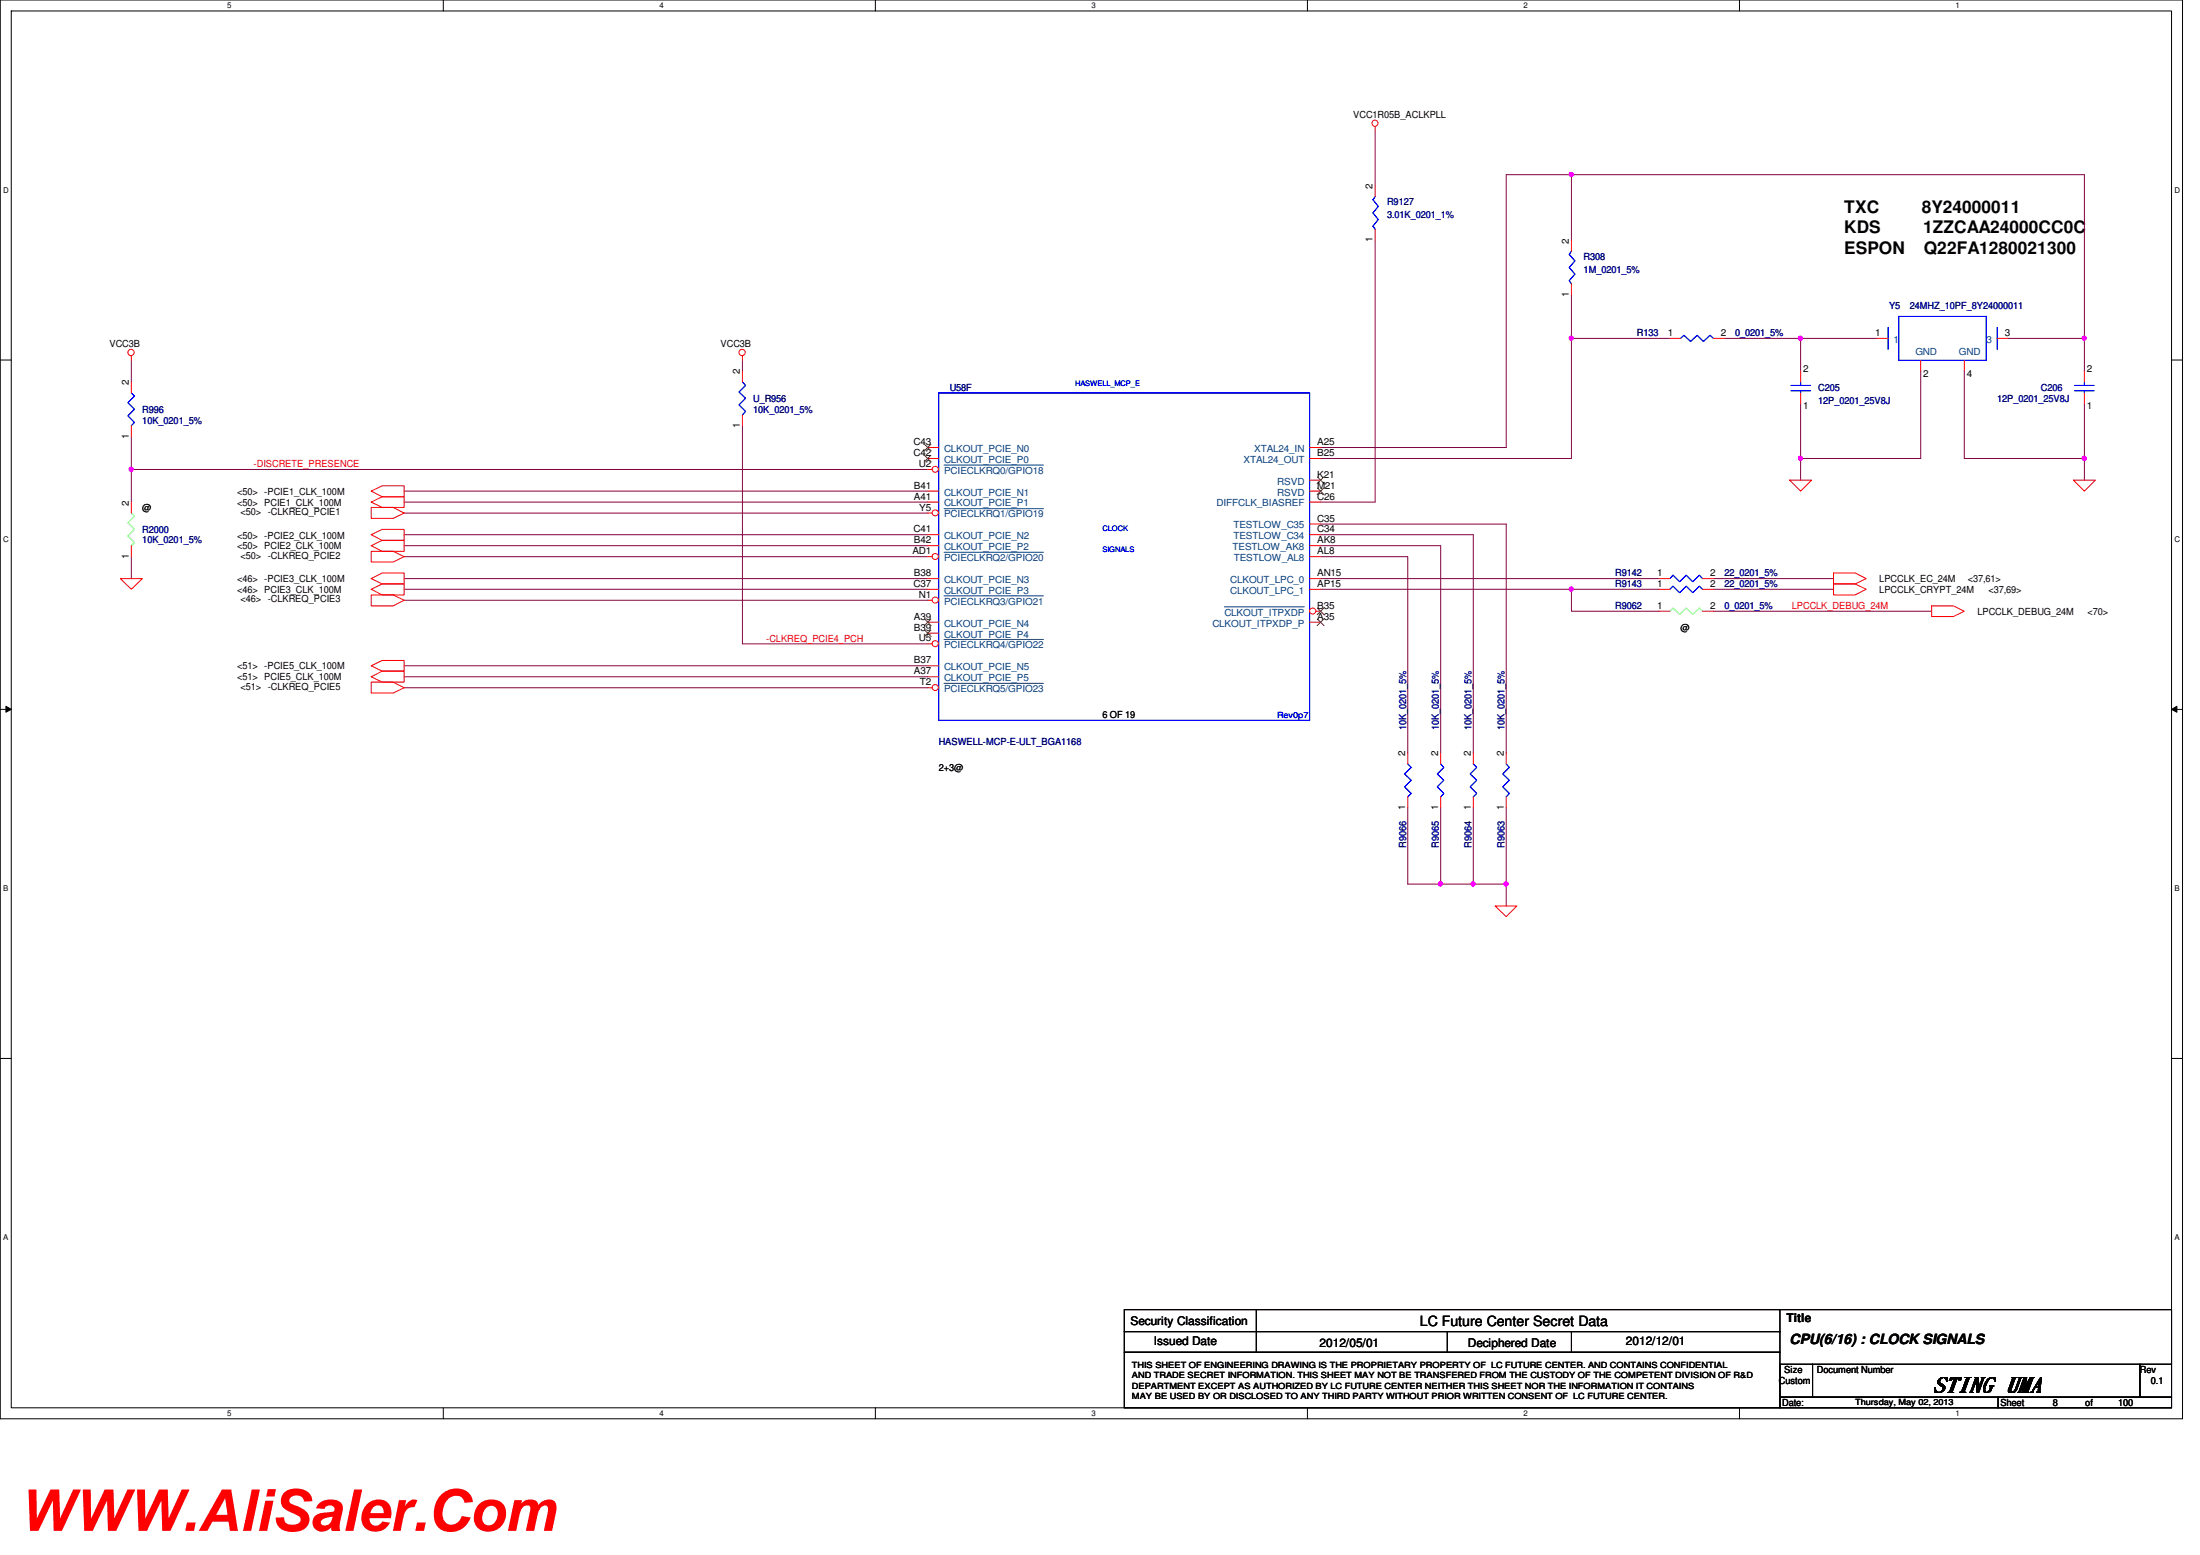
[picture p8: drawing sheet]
<svg xmlns="http://www.w3.org/2000/svg" width="297mm" height="210mm" viewBox="0 0 297 210" stroke-linecap="round" stroke-linejoin="round" font-family="sans-serif">
<path d="M0 0h294.7v191.5h-294.7zM1.5 1.5h291.7v188.5h-291.7z" fill="none" stroke="#000" stroke-width=".14"/>
<g fill="#fff">
<path d="M30.7 .2h.6v1.2h-.6z"/>
<path d="M30.7 190.2h.6v1.2h-.6z"/>
</g>
<path d="M59.9 0v1.5M59.9 190v1.5" fill="none" stroke="#000" stroke-width=".14"/>
<g fill="#fff">
<path d="M89 .2h.6v1.2h-.6z"/>
<path d="M89 190.2h.6v1.2h-.6z"/>
</g>
<path d="M118.2 0v1.5M118.2 190v1.5" fill="none" stroke="#000" stroke-width=".14"/>
<g fill="#fff">
<path d="M147.4 .2h.6v1.2h-.6z"/>
<path d="M147.4 190.2h.6v1.2h-.6z"/>
</g>
<path d="M176.5 0v1.5M176.5 190v1.5" fill="none" stroke="#000" stroke-width=".14"/>
<g fill="#fff">
<path d="M205.7 .2h.6v1.2h-.6z"/>
<path d="M205.7 190.2h.6v1.2h-.6z"/>
</g>
<path d="M234.9 0v1.5M234.9 190v1.5" fill="none" stroke="#000" stroke-width=".14"/>
<g fill="#fff">
<path d="M264 .2h.6v1.2h-.6z"/>
<path d="M264 190.2h.6v1.2h-.6z"/>
<path d="M.4 25h.8v1.2h-.8z"/>
<path d="M293.6 25h.7v1.2h-.7z"/>
<path d="M.4 72.1h.8v1.2h-.8z"/>
<path d="M293.6 72.1h.7v1.2h-.7z"/>
</g>
<path d="M0 48.6h1.5M293.2 48.6h1.5" fill="none" stroke="#000" stroke-width=".14"/>
<g fill="#fff">
<path d="M.4 119.3h.7v1.2h-.7z"/>
<path d="M293.6 119.3h.7v1.2h-.7z"/>
</g>
<path d="M0 95.8h1.5M.8 95.3l.7 .5-.7 .3zM293.2 95.8h1.5M293.2 95.8l.7-.5v.8z" fill="none" stroke="#000" stroke-width=".14"/>
<path d="M.8 95.3l.7 .5-.7 .3zM293.2 95.8l.7-.5v.8z" fill="#000"/>
<g fill="#fff">
<path d="M.4 166.4h.7v1.2h-.7z"/>
<path d="M293.6 166.4h.7v1.2h-.7z"/>
</g>
<path d="M0 142.9h1.5M293.2 142.9h1.5" fill="none" stroke="#000" stroke-width=".14"/>
<g fill="none" stroke="#800040" stroke-width=".14">
<path d="M212.2 23.6h-8.8v36.8h-25.1M17.7 48.6v3M17.7 58.9v4.5h107.6M17.7 75.1v3M54.6 72.2h70.7M54.6 73.7h70.7M54.6 75.1h70.7M54.6 66.3h70.7M54.6 67.8h70.7M54.6 69.3h70.7M54.6 78.1h70.7M54.6 79.5h70.7"/>
<path d="M178.3 61.9h33.9M54.6 81h70.7M100.2 86.9h25.1"/>
</g>
<circle cx="17.7" cy="63.3" r=".29" fill="#f0f"/>
<circle cx="17.7" cy="63.3" r=".29" fill="none" stroke="#f0f" stroke-width=".14"/>
<path d="M185.7 17.7v7.4M185.7 32.4v35.4h-7.4M243.1 45.7v4.4M54.6 89.9h70.7M54.6 91.4h70.7M54.6 92.8h70.7" fill="none" stroke="#800040" stroke-width=".14"/>
<circle cx="243.1" cy="45.7" r=".29" fill="#f0f"/>
<circle cx="243.1" cy="45.7" r=".29" fill="none" stroke="#f0f" stroke-width=".14"/>
<path d="M243.1 54.5v7.4" fill="none" stroke="#800040" stroke-width=".14"/>
<circle cx="243.1" cy="61.9" r=".29" fill="#f0f"/>
<circle cx="243.1" cy="61.9" r=".29" fill="none" stroke="#f0f" stroke-width=".14"/>
<path d="M243.1 45.7h10.3M281.4 45.7v4.4" fill="none" stroke="#800040" stroke-width=".14"/>
<circle cx="281.4" cy="45.7" r=".29" fill="#f0f"/>
<circle cx="281.4" cy="45.7" r=".29" fill="none" stroke="#f0f" stroke-width=".14"/>
<path d="M212.2 45.7h13.3" fill="none" stroke="#800040" stroke-width=".14"/>
<circle cx="212.1" cy="45.7" r=".29" fill="#f0f"/>
<circle cx="212.1" cy="45.7" r=".29" fill="none" stroke="#f0f" stroke-width=".14"/>
<path d="M259.3 61.9h-16.2v2.9M281.4 61.9v2.9" fill="none" stroke="#800040" stroke-width=".14"/>
<circle cx="281.4" cy="61.9" r=".29" fill="#f0f"/>
<circle cx="281.4" cy="61.9" r=".29" fill="none" stroke="#f0f" stroke-width=".14"/>
<path d="M212.2 23.6h69.2M271.1 45.7h10.3" fill="none" stroke="#800040" stroke-width=".14"/>
<circle cx="212.1" cy="23.6" r=".29" fill="#f0f"/>
<circle cx="212.1" cy="23.6" r=".29" fill="none" stroke="#f0f" stroke-width=".14"/>
<path d="M212.2 39.8v22.1M212.2 23.6v8.8M259.3 50.1v11.8M265.2 50.1v11.8h16.2v-7.4M203.4 70.7v30.9M203.4 119.3v3" fill="none" stroke="#800040" stroke-width=".14"/>
<circle cx="203.3" cy="119.3" r=".29" fill="#f0f"/>
<circle cx="203.3" cy="119.3" r=".29" fill="none" stroke="#f0f" stroke-width=".14"/>
<path d="M198.9 109v10.3" fill="none" stroke="#800040" stroke-width=".14"/>
<circle cx="198.9" cy="119.3" r=".29" fill="#f0f"/>
<circle cx="198.9" cy="119.3" r=".29" fill="none" stroke="#f0f" stroke-width=".14"/>
<path d="M198.9 72.2v29.4M194.5 109v10.3" fill="none" stroke="#800040" stroke-width=".14"/>
<circle cx="194.5" cy="119.3" r=".29" fill="#f0f"/>
<circle cx="194.5" cy="119.3" r=".29" fill="none" stroke="#f0f" stroke-width=".14"/>
<path d="M178.3 72.2h20.6M178.3 73.7h16.2v27.9M178.3 70.7h25.1M178.3 78.1h45.7M178.3 75.1h11.8v26.5M212.2 79.5h11.8M190.1 109v10.3" fill="none" stroke="#800040" stroke-width=".14"/>
<circle cx="212.1" cy="79.5" r=".29" fill="#f0f"/>
<circle cx="212.1" cy="79.5" r=".29" fill="none" stroke="#f0f" stroke-width=".14"/>
<path d="M281.4 23.6v22.1M100.2 57.4v29.5M100.2 48.6v1.5M232.8 45.7h10.3M17.7 63.4v4.4M178.3 79.5h33.9v3h11.8M231.3 78.1h16.3M231.3 79.5h16.3M231.3 82.5h29.5M203.4 109v10.3h-13.3" fill="none" stroke="#800040" stroke-width=".14"/>
<g fill="none" stroke="#f00" stroke-width=".14">
<path d="M185.7 17.1v.6M17.7 48v.6M100.2 48v.6M243.1 53v1.5M243.1 50.1v1.5M281.4 53v1.5M281.4 50.1v1.5M16.3 78.1h2.9l-1.5 1.4zM17.7 73.7v1.4M17.7 67.8v1.5M50.1 72.2l1.5-.7h3v1.4h-3zM50.1 73.7l1.5-.8h3v1.5h-3z"/>
<path d="M50.1 66.3l1.5-.7h3v1.5h-3zM50.1 67.8l1.5-.7h3v1.4h-3zM50.1 78.1l1.5-.8h3v1.5h-3zM50.1 79.5l1.5-.7h3v1.5h-3zM50.1 74.4h3l1.5 .7-1.5 .8h-3zM50.1 68.5h3l1.5 .8-1.5 .7h-3zM224 78.1h1.5M229.9 78.1h1.4M241.6 64.8h3l-1.5 1.5zM247.6 77.3h2.9l1.5 .8-1.5 .7h-2.9zM247.6 78.8h2.9l1.5 .7-1.5 .8h-2.9zM279.9 64.8h3l-1.5 1.5z"/>
<path d="M50.1 89.9l1.5-.7h3v1.4h-3zM50.1 91.4l1.5-.8h3v1.5h-3zM50.1 80.3h3l1.5 .7-1.5 .8h-3zM50.1 92.1h3l1.5 .7-1.5 .8h-3zM260.8 81.8h2.9l1.5 .7-1.5 .7h-2.9zM201.9 122.3h2.9l-1.4 1.4z"/>
<circle cx="185.6" cy="16.6" r=".42"/>
<circle cx="17.7" cy="47.6" r=".43"/>
<circle cx="100.2" cy="47.6" r=".43"/>
</g>
<path d="M151.8 176.8h88.5v2.9h-88.5zM151.8 179.7h88.5v2.8h-88.5zM169.6 176.8v5.7M195.4 179.7v2.8M212.2 179.7v2.8M240.2 176.8h53v7.3M151.8 182.5h88.5v7.5h-88.5zM240.3 184.1h4.4v4.5h-4.4zM240.3 188.6h29.5v1.4h-29.5zM244.7 184.1h44.2v4.5h-44.2zM269.8 188.6h23.4v1.4h-23.4zM288.9 184.1h4.3v4.5h-4.3z" fill="none" stroke="#000" stroke-width=".14"/>
<path d="M17.7 69.3l.5 .4-.9 .9 .9 .9-.9 .8 .9 .9-.5 .5" fill="none" stroke="#80ff80" stroke-width=".14"/>
<path d="M241.8 52h2.7M241.8 52.7h2.7M243.1 52.7v.3M243.1 51.6v.4M280.1 52h2.6M280.1 52.7h2.6M281.4 52.7v.3M281.4 51.6v.4M225.5 78.1l.4-.5 .9 .9 .9-.9 .9 .9 .8-.9 .5 .5M176.8 97.2h-50.1v-44.2h50.1v44.2" fill="none" stroke="#00f" stroke-width=".14"/>
<circle cx="126.3" cy="63.3" r=".42" fill="#fff"/>
<g fill="none" stroke="#f00" stroke-width=".14">
<path d="M125.3 63.4h.6M125.3 66.3h1.4M125.3 67.8h1.4"/>
<circle cx="126.3" cy="63.3" r=".42"/>
</g>
<path d="M127.5 62.8h13.4" fill="none" stroke="#004080" stroke-width=".14"/>
<circle cx="126.3" cy="69.2" r=".42" fill="#fff"/>
<g fill="none" stroke="#f00" stroke-width=".14">
<path d="M125.3 69.3h.6M176.8 84h1.5"/>
<circle cx="126.3" cy="69.2" r=".42"/>
</g>
<path d="M127.5 68.7h13.4" fill="none" stroke="#004080" stroke-width=".14"/>
<path d="M177.9 83.6l.9 .9M178.7 83.6l-.9 .9" fill="none" stroke="#804000" stroke-width=".14"/>
<circle cx="177.3" cy="82.5" r=".42" fill="#fff"/>
<g fill="none" stroke="#f00" stroke-width=".14">
<path d="M176.8 79.5h1.5M176.8 78.1h1.5M176.8 61.9h1.5M176.8 60.4h1.5M177.7 82.5h.6"/>
<circle cx="177.3" cy="82.5" r=".42"/>
</g>
<path d="M177.9 82.1l.9 .9M178.7 82.1l-.9 .9" fill="none" stroke="#804000" stroke-width=".14"/>
<path d="M165.3 81.9h10.8" fill="none" stroke="#004080" stroke-width=".14"/>
<circle cx="126.3" cy="92.8" r=".42" fill="#fff"/>
<g fill="none" stroke="#f00" stroke-width=".14">
<path d="M125.3 92.8h.6M125.3 91.4h1.4M125.3 89.9h1.4"/>
<circle cx="126.3" cy="92.8" r=".42"/>
</g>
<path d="M127.5 92.2h13.4" fill="none" stroke="#004080" stroke-width=".14"/>
<circle cx="126.3" cy="86.9" r=".42" fill="#fff"/>
<g fill="none" stroke="#f00" stroke-width=".14">
<path d="M125.3 86.9h.6M125.3 84h1.4M125.3 85.5h1.4"/>
<circle cx="126.3" cy="86.9" r=".42"/>
</g>
<path d="M127.5 86.3h13.4" fill="none" stroke="#004080" stroke-width=".14"/>
<path d="M124.8 83.6l.9 .9M124.8 85l.9 .9M125.7 83.6l-.9 .9M125.7 85l-.9 .9" fill="none" stroke="#804000" stroke-width=".14"/>
<circle cx="126.3" cy="81" r=".42" fill="#fff"/>
<g fill="none" stroke="#f00" stroke-width=".14">
<path d="M125.3 79.5h1.4M125.3 78.1h1.4M125.3 81h.6"/>
<circle cx="126.3" cy="81" r=".42"/>
</g>
<path d="M127.5 80.4h13.4" fill="none" stroke="#004080" stroke-width=".14"/>
<circle cx="126.3" cy="75.1" r=".42" fill="#fff"/>
<g fill="none" stroke="#f00" stroke-width=".14">
<path d="M185.7 30.9v1.5M185.7 25.1v1.4M212.2 38.3v1.5M212.2 32.4v1.5M17.7 57.4v1.5M17.7 51.6v1.4M100.2 56v1.4M100.2 50.1v1.5M225.5 45.7h1.4M231.3 45.7h1.5M253.4 45.7h1.5M259.3 48.6v1.5"/>
<path d="M265.2 48.6v1.5M269.7 45.7h1.4M125.3 75.1h.6M125.3 72.2h1.4M125.3 73.7h1.4M125.3 61.9h1.4M125.3 60.4h1.4M176.8 67.8h1.5M176.8 64.8h1.5M176.8 66.3h1.5M176.8 70.7h1.5M176.8 72.2h1.5"/>
<path d="M176.8 73.7h1.5M176.8 75.1h1.5M224 79.5h1.5M229.9 79.5h1.4M224 82.5h1.5M229.9 82.5h1.4M190.1 107.6v1.4M190.1 101.6v1.5M194.5 107.6v1.4M194.5 101.6v1.5M198.9 107.6v1.4M198.9 101.6v1.5"/>
<path d="M203.4 107.6v1.4M203.4 101.6v1.5"/>
<circle cx="126.3" cy="75.1" r=".42"/>
</g>
<path d="M127.5 74.5h13.4" fill="none" stroke="#004080" stroke-width=".14"/>
<path d="M124.8 60l.9 .9M125.7 60l-.9 .9M124.8 61.5l.9 .9M125.7 61.5l-.9 .9M177.9 64.4l.9 .9M177.9 65.9l.9 .9M178.7 64.4l-.9 .9M178.7 65.9l-.9 .9" fill="none" stroke="#804000" stroke-width=".14"/>
<g fill="none" stroke="#00f" stroke-width=".14">
<path d="M185.7 26.5l-.3 .5 .7 .9-.7 .8 .7 .9-.7 .9 .3 .4M212.2 33.9l-.3 .4 .7 .9-.7 .9 .7 .9-.7 .9 .3 .4M17.7 53l.5 .5-.9 .9 .9 .8-.9 .9 .9 .9-.5 .4M100.2 51.6l.5 .4-.9 .9 .9 .9-.9 .9 .9 .8-.5 .5M226.9 45.7l.5-.4 .9 .8 .8-.8 .9 .8 .9-.8 .4 .4M254.9 44.2v3M256.4 42.7h11.8v5.9h-11.8zM269.7 44.2v3M225.5 79.5l.4-.4 .9 .9 .9-.9 .9 .9 .8-.9 .5 .4M190.1 103.1l.4 .5-.9 .9 .9 .8-.9 .9 .9 .9-.4 .5M194.5 103.1l.4 .5-.8 .9 .8 .8-.8 .9 .8 .9-.4 .5M198.9 103.1l.5 .5-.9 .9 .9 .8-.9 .9 .9 .9-.5 .5"/>
<path d="M203.4 103.1l.4 .5-.9 .9 .9 .8-.9 .9 .9 .9-.4 .5"/>
</g>
<path d="M225.5 82.5l.4-.4 .9 .8 .9-.8 .9 .8 .8-.8 .5 .4" fill="none" stroke="#80ff80" stroke-width=".14"/>
<circle cx="17.7" cy="63.3" r=".29" fill="#f0f"/>
<circle cx="17.7" cy="63.3" r=".29" fill="none" stroke="#f0f" stroke-width=".14"/>
<circle cx="243.1" cy="45.7" r=".29" fill="#f0f"/>
<circle cx="243.1" cy="45.7" r=".29" fill="none" stroke="#f0f" stroke-width=".14"/>
<circle cx="243.1" cy="61.9" r=".29" fill="#f0f"/>
<circle cx="243.1" cy="61.9" r=".29" fill="none" stroke="#f0f" stroke-width=".14"/>
<circle cx="281.4" cy="45.7" r=".29" fill="#f0f"/>
<circle cx="281.4" cy="45.7" r=".29" fill="none" stroke="#f0f" stroke-width=".14"/>
<circle cx="212.1" cy="45.7" r=".29" fill="#f0f"/>
<circle cx="212.1" cy="45.7" r=".29" fill="none" stroke="#f0f" stroke-width=".14"/>
<circle cx="281.4" cy="61.9" r=".29" fill="#f0f"/>
<circle cx="281.4" cy="61.9" r=".29" fill="none" stroke="#f0f" stroke-width=".14"/>
<circle cx="212.1" cy="23.6" r=".29" fill="#f0f"/>
<circle cx="212.1" cy="23.6" r=".29" fill="none" stroke="#f0f" stroke-width=".14"/>
<circle cx="203.3" cy="119.3" r=".29" fill="#f0f"/>
<circle cx="203.3" cy="119.3" r=".29" fill="none" stroke="#f0f" stroke-width=".14"/>
<circle cx="198.9" cy="119.3" r=".29" fill="#f0f"/>
<circle cx="198.9" cy="119.3" r=".29" fill="none" stroke="#f0f" stroke-width=".14"/>
<circle cx="194.5" cy="119.3" r=".29" fill="#f0f"/>
<circle cx="194.5" cy="119.3" r=".29" fill="none" stroke="#f0f" stroke-width=".14"/>
<circle cx="212.1" cy="79.5" r=".29" fill="#f0f"/>
<circle cx="212.1" cy="79.5" r=".29" fill="none" stroke="#f0f" stroke-width=".14"/>
<text font-size="7.8" fill="#f00" x="2.5" y="206.6">WWW.AliSaler.Com</text>
<text font-size="2.8" x="260.9" y="187.9">STING UMA</text>
<g font-size="2.3">
<text x="249" y="28.7">TXC</text>
<text x="259.5" y="28.7">8Y24000011</text>
<text x="249" y="31.5">KDS</text>
<text x="249" y="34.3">ESPON</text>
<text x="259.7" y="31.5">1ZZCAA24000CC0C</text>
<text x="259.8" y="34.3">Q22FA1280021300</text>
</g>
<g font-size="1.9">
<text x="191.7" y="178.9">LC Future Center Secret Data</text>
<text x="241.6" y="181.5">CPU(6/16) : CLOCK SIGNALS</text>
</g>
<g font-size="1.6">
<text x="152.7" y="178.8">Security Classification</text>
<text x="241.2" y="178.5">Title</text>
<text x="155.8" y="181.6">Issued Date</text>
<text x="178.2" y="181.8">2012/05/01</text>
<text x="198.2" y="181.8">Deciphered Date</text>
<text x="219.5" y="181.6">2012/12/01</text>
</g>
<g font-size="1.3">
<text x="182.7" y="15.9">VCC1R05B_ACLKPLL</text>
<text x="185.3" y="25.5" transform="rotate(-90 185.3 25.5)">2</text>
<text x="185.3" y="32.7" transform="rotate(-90 185.3 32.7)">1</text>
<text x="211.8" y="32.9" transform="rotate(-90 211.8 32.9)">2</text>
<text x="211.8" y="40.1" transform="rotate(-90 211.8 40.1)">1</text>
<text x="14.8" y="46.9">VCC3B</text>
<text x="97.3" y="46.9">VCC3B</text>
<text x="225.2" y="45.3">1</text>
<text x="232.4" y="45.3">2</text>
<text x="253.2" y="45.3">1</text>
<text x="270.7" y="45.3">3</text>
<text x="17.4" y="52" transform="rotate(-90 17.4 52)">2</text>
<text x="99.9" y="50.5" transform="rotate(-90 99.9 50.5)">2</text>
<text x="243.5" y="50.2">2</text>
<text x="259.7" y="50.8">2</text>
<text x="265.6" y="50.8">4</text>
<text x="281.8" y="50.2">2</text>
<text x="17.4" y="59.2" transform="rotate(-90 17.4 59.2)">1</text>
<text x="99.9" y="57.8" transform="rotate(-90 99.9 57.8)">1</text>
<text x="243.5" y="55.2">1</text>
<text x="281.8" y="55.2">1</text>
<text x="123.4" y="61.6">C42</text>
<text x="123.4" y="60.1">C43</text>
<text x="123.4" y="66">B41</text>
<text x="124.1" y="63">U2</text>
<text x="177.8" y="64.5">K21</text>
<text x="177.8" y="66">M21</text>
<text x="177.8" y="60.1">A25</text>
<text x="177.8" y="61.6">B25</text>
<text x="17.4" y="68.2" transform="rotate(-90 17.4 68.2)">2</text>
<text x="19.2" y="69">@</text>
<text x="32" y="66.8">&lt;50&gt; -PCIE1_CLK_100M</text>
<text x="32" y="68.2">&lt;50&gt; PCIE1_CLK_100M</text>
<text x="32.5" y="69.6">&lt;50&gt; -CLKREQ_PCIE1</text>
<text x="123.4" y="71.8">C41</text>
<text x="123.4" y="67.4">A41</text>
<text x="124.1" y="68.9">Y5</text>
<text x="177.8" y="70.4">C35</text>
<text x="177.8" y="71.8">C34</text>
<text x="177.8" y="67.4">C26</text>
<text x="17.4" y="75.4" transform="rotate(-90 17.4 75.4)">1</text>
<text x="32" y="72.8">&lt;50&gt; -PCIE2_CLK_100M</text>
<text x="32" y="74.1">&lt;50&gt; PCIE2_CLK_100M</text>
<text x="32.5" y="75.4">&lt;50&gt; -CLKREQ_PCIE2</text>
<text x="123.2" y="74.8">AD1</text>
<text x="123.4" y="77.8">B38</text>
<text x="123.4" y="73.3">B42</text>
<text x="177.8" y="77.8">AN15</text>
<text x="177.8" y="73.3">AK8</text>
<text x="177.8" y="74.8">AL8</text>
<text x="223.7" y="77.8">1</text>
<text x="230.9" y="77.8">2</text>
<text x="32" y="78.5">&lt;46&gt; -PCIE3_CLK_100M</text>
<text x="32" y="80">&lt;46&gt; PCIE3_CLK_100M</text>
<text x="32.5" y="81.3">&lt;46&gt; -CLKREQ_PCIE3</text>
<text x="123.4" y="79.2">C37</text>
<text x="123.4" y="83.7">A39</text>
<text x="124.1" y="80.7">N1</text>
<text x="177.8" y="82.2">B35</text>
<text x="177.8" y="79.2">AP15</text>
<text x="177.8" y="83.7">A35</text>
<text x="223.7" y="79.2">1</text>
<text x="223.7" y="82.2">1</text>
<text x="230.9" y="79.2">2</text>
<text x="230.9" y="82.2">2</text>
<text x="253.7" y="78.5">LPCCLK_EC_24M</text>
<text x="253.7" y="80">LPCCLK_CRYPT_24M</text>
<text x="265.7" y="78.5">&lt;37,61&gt;</text>
<text x="267" y="83">LPCCLK_DEBUG_24M</text>
<text x="268.5" y="80">&lt;37,69&gt;</text>
<text x="281.8" y="83">&lt;70&gt;</text>
<text x="123.4" y="89.5">B37</text>
<text x="123.4" y="85.1">B39</text>
<text x="124.1" y="86.6">U5</text>
<text x="226.9" y="85.2">@</text>
<text x="32" y="90.3">&lt;51&gt; -PCIE5_CLK_100M</text>
<text x="32" y="91.8">&lt;51&gt; PCIE5_CLK_100M</text>
<text x="32.5" y="93.1">&lt;51&gt; -CLKREQ_PCIE5</text>
<text x="123.4" y="91">A37</text>
<text x="124.2" y="92.5">T2</text>
<text x="148.8" y="96.9">6 OF 19</text>
<text x="126.7" y="104">2+3@</text>
<text x="189.7" y="102.1" transform="rotate(-90 189.7 102.1)">2</text>
<text x="194.2" y="102.1" transform="rotate(-90 194.2 102.1)">2</text>
<text x="198.6" y="102.1" transform="rotate(-90 198.6 102.1)">2</text>
<text x="203" y="102.1" transform="rotate(-90 203 102.1)">2</text>
<text x="189.7" y="109.3" transform="rotate(-90 189.7 109.3)">1</text>
<text x="194.2" y="109.3" transform="rotate(-90 194.2 109.3)">1</text>
<text x="198.6" y="109.3" transform="rotate(-90 198.6 109.3)">1</text>
<text x="203" y="109.3" transform="rotate(-90 203 109.3)">1</text>
<text x="240.9" y="185.3">Size</text>
<text x="245.3" y="185.3">Document Number</text>
<text x="288.9" y="185.3">Rev</text>
<text x="240.2" y="186.8">Custom</text>
<text x="240.6" y="189.8">Date:</text>
<text x="270.1" y="189.8">Sheet</text>
<text x="277.2" y="189.8">8</text>
<text x="281.6" y="189.8">of</text>
<text x="286" y="189.8">100</text>
<text x="290.4" y="186.8">0.1</text>
</g>
<g font-size="1.3" fill="#000080">
<text x="187.3" y="27.7">R9127</text>
<text x="187.3" y="29.5">3.01K_0201_1%</text>
<text x="213.8" y="35.1">R308</text>
<text x="213.8" y="36.8">1M_0201_5%</text>
<text x="255.1" y="41.7">Y5</text>
<text x="257.8" y="41.7">24MHZ_10PF_8Y24000011</text>
<text x="221" y="45.4">R133</text>
<text x="234.3" y="45.4">0_0201_5%</text>
<text x="128.2" y="52.7">U58F</text>
<text x="245.5" y="52.7">C205</text>
<text x="275.5" y="52.7">C206</text>
<text x="19.2" y="55.7">R996</text>
<text x="19.2" y="57.2">10K_0201_5%</text>
<text x="101.7" y="54.2">U_R956</text>
<text x="101.7" y="55.7">10K_0201_5%</text>
<text x="245.5" y="54.5">12P_0201_25V8J</text>
<text x="269.7" y="54.2">12P_0201_25V8J</text>
<text x="19.2" y="71.9">R2000</text>
<text x="19.2" y="73.4">10K_0201_5%</text>
<text x="218.1" y="77.8">R9142</text>
<text x="232.8" y="77.8">22_0201_5%</text>
<text x="218.1" y="79.3">R9143</text>
<text x="218.1" y="82.2">R9062</text>
<text x="232.8" y="79.3">22_0201_5%</text>
<text x="232.8" y="82.2">0_0201_5%</text>
<text x="126.7" y="100.5">HASWELL-MCP-E-ULT_BGA1168</text>
<text x="189.9" y="98.6" transform="rotate(-90 189.9 98.6)">10K_0201_5%</text>
<text x="194.3" y="98.6" transform="rotate(-90 194.3 98.6)">10K_0201_5%</text>
<text x="198.7" y="98.6" transform="rotate(-90 198.7 98.6)">10K_0201_5%</text>
<text x="203.1" y="98.6" transform="rotate(-90 203.1 98.6)">10K_0201_5%</text>
<text x="189.9" y="114.5" transform="rotate(-90 189.9 114.5)">R9066</text>
<text x="194.3" y="114.5" transform="rotate(-90 194.3 114.5)">R9065</text>
<text x="198.7" y="114.5" transform="rotate(-90 198.7 114.5)">R9064</text>
<text x="203.1" y="114.5" transform="rotate(-90 203.1 114.5)">R9063</text>
</g>
<g font-size="1.3" fill="#004080">
<text x="255.6" y="46.3">1</text>
<text x="258.6" y="47.9">GND</text>
<text x="264.5" y="47.9">GND</text>
<text x="268.2" y="46.3">3</text>
<text x="127.5" y="64">PCIECLKRQ0/GPIO18</text>
<text x="127.5" y="62.5">CLKOUT_PCIE_P0</text>
<text x="127.5" y="61">CLKOUT_PCIE_N0</text>
<text x="167.9" y="62.5">XTAL24_OUT</text>
<text x="169.3" y="61">XTAL24_IN</text>
<text x="172.5" y="65.4">RSVD</text>
<text x="127.5" y="66.9">CLKOUT_PCIE_N1</text>
<text x="127.5" y="68.4">CLKOUT_PCIE_P1</text>
<text x="127.5" y="69.8">PCIECLKRQ1/GPIO19</text>
<text x="164.2" y="68.4">DIFFCLK_BIASREF</text>
<text x="166.5" y="71.3">TESTLOW_C35</text>
<text x="172.5" y="66.9">RSVD</text>
<text x="127.5" y="75.7">PCIECLKRQ2/GPIO20</text>
<text x="127.5" y="72.8">CLKOUT_PCIE_N2</text>
<text x="127.5" y="74.3">CLKOUT_PCIE_P2</text>
<text x="166.4" y="74.3">TESTLOW_AK8</text>
<text x="166.5" y="72.8">TESTLOW_C34</text>
<text x="166.6" y="75.7">TESTLOW_AL8</text>
<text x="127.5" y="81.6">PCIECLKRQ3/GPIO21</text>
<text x="127.5" y="80.1">CLKOUT_PCIE_P3</text>
<text x="127.5" y="78.7">CLKOUT_PCIE_N3</text>
<text x="165.3" y="83.1">CLKOUT_ITPXDP</text>
<text x="166.1" y="80.1">CLKOUT_LPC_1</text>
<text x="166.1" y="78.7">CLKOUT_LPC_0</text>
<text x="127.5" y="87.5">PCIECLKRQ4/GPIO22</text>
<text x="127.5" y="84.6">CLKOUT_PCIE_N4</text>
<text x="127.5" y="86.1">CLKOUT_PCIE_P4</text>
<text x="163.7" y="84.6">CLKOUT_ITPXDP_P</text>
<text x="127.5" y="93.4">PCIECLKRQ5/GPIO23</text>
<text x="127.5" y="91.9">CLKOUT_PCIE_P5</text>
<text x="127.5" y="90.5">CLKOUT_PCIE_N5</text>
</g>
<g font-size="1.3" fill="#f00">
<text x="34.2" y="63.1">-DISCRETE_PRESENCE</text>
<text x="241.9" y="82.2">LPCCLK_DEBUG_24M</text>
<text x="103.5" y="86.6">-CLKREQ_PCIE4_PCH</text>
</g>
<g font-size="1.1">
<text x="30.7" y="1.1">5</text>
<text x="89" y="1.1">4</text>
<text x="147.4" y="1.1">3</text>
<text x="205.7" y="1.1">2</text>
<text x="264" y="1.1">1</text>
<text x=".4" y="26">D</text>
<text x="293.6" y="26">D</text>
<text x=".4" y="73.1">C</text>
<text x="293.6" y="73.1">C</text>
<text x=".4" y="120.3">B</text>
<text x="293.6" y="120.3">B</text>
<text x=".4" y="167.4">A</text>
<text x="293.6" y="167.4">A</text>
<text x="152.8" y="184.7">THIS SHEET OF ENGINEERING DRAWING IS THE PROPRIETARY PROPERTY OF LC FUTURE CENTER. AND CONTAINS CONFIDENTIAL</text>
<text x="30.7" y="191.2">5</text>
<text x="89" y="191.2">4</text>
<text x="147.4" y="191.2">3</text>
<text x="152.8" y="187.5">DEPARTMENT EXCEPT AS AUTHORIZED BY LC FUTURE CENTER NEITHER THIS SHEET NOR THE INFORMATION IT CONTAINS</text>
<text x="152.8" y="188.8">MAY BE USED BY OR DISCLOSED TO ANY THIRD PARTY WITHOUT PRIOR WRITTEN CONSENT OF LC FUTURE CENTER.</text>
<text x="152.8" y="186.1">AND TRADE SECRET INFORMATION. THIS SHEET MAY NOT BE TRANSFERED FROM THE CUSTODY OF THE COMPETENT DIVISION OF R&amp;D</text>
<text x="205.7" y="191.2">2</text>
<text x="250.5" y="189.7">Thursday, May 02, 2013</text>
<text x="264" y="191.2">1</text>
</g>
<text font-size="1.1" fill="#00f" x="172.4" y="96.9">Rev0p7</text>
<g font-size="1" fill="#00f">
<text x="145.2" y="52.2">HASWELL_MCP_E</text>
<text x="148.8" y="71.6">CLOCK</text>
<text x="148.8" y="74.5">SIGNALS</text>
</g>
</svg>
